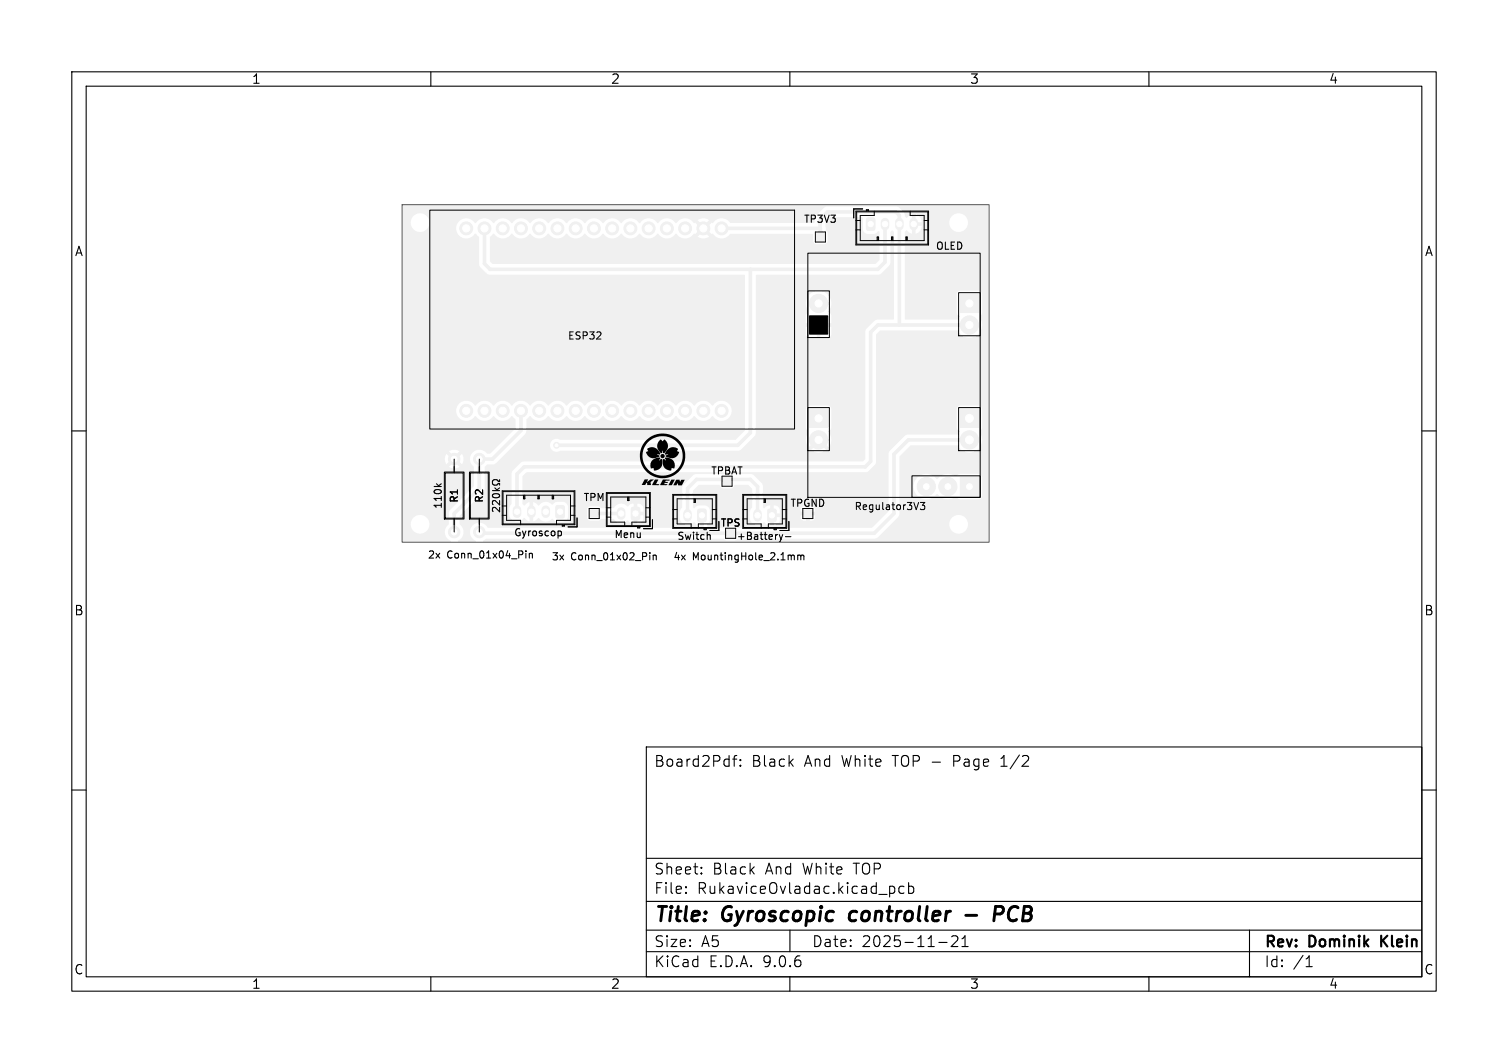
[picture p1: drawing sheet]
<svg xmlns="http://www.w3.org/2000/svg" width="210mm" height="148mm" viewBox="0 0 210 148" stroke-linecap="round" stroke-linejoin="round" font-family="sans-serif">
<g fill="#f0f0f0" stroke="#f0f0f0" stroke-width=".14">
<path d="M107 70.9h.8l.3 .1v1.4l-.2 .2h-.8l-.2-.1z"/>
<path d="M120.7 30.4l.9-.1 .2 .2v1.3l-.1 .3h-.8l-.2-.2z"/>
<path d="M101.2 73.8h1.1v1h-1.1z"/>
<path d="M112.7 57h2.6v2.5h-2.6z"/>
<path d="M112.7 44h2.6v2.5h-2.6z"/>
<path d="M133.7 57h2.6v2.5h-2.6z"/>
<path d="M133.7 41h2.6v2.5h-2.6z"/>
<path d="M133.7 66.5h2.6v2.5h-2.6z"/>
<path d="M113.7 32.5h1v1h-1z"/>
<path d="M100.8 66.5h.9v1h-.9z"/>
<path d="M97.2 70.9h.9l.2 .1v1.4l-.1 .2h-.8l-.2-.1z"/>
<path d="M88 70.7l.9-.1 .2 .2v1.3l-.2 .3h-.8l-.2-.2z"/>
<path d="M112 71h1v1h-1z"/>
<path d="M82.3 71h.9v1h-.9z"/>
<path d="M77.5 70.4h.8l.3 .1v1.4l-.2 .2h-.8l-.2-.1z"/>
<circle cx="114" cy="61.2" r="1.27"/>
<circle cx="114" cy="42.2" r="1.27"/>
<circle cx="135" cy="61.2" r="1.27"/>
<circle cx="135" cy="45.2" r="1.27"/>
<circle cx="129" cy="67.7" r="1.27"/>
<circle cx="132" cy="67.7" r="1.27"/>
<circle cx="100.5" cy="31.8" r=".9"/>
<circle cx="97.9" cy="31.8" r=".9"/>
<circle cx="95.4" cy="31.8" r=".9"/>
<circle cx="92.9" cy="31.8" r=".9"/>
<circle cx="90.3" cy="31.8" r=".9"/>
<circle cx="87.8" cy="31.8" r=".9"/>
<circle cx="85.2" cy="31.8" r=".9"/>
<circle cx="82.7" cy="31.8" r=".9"/>
<circle cx="80.2" cy="31.8" r=".9"/>
<circle cx="77.6" cy="31.8" r=".9"/>
<circle cx="75.1" cy="31.8" r=".9"/>
<circle cx="72.5" cy="31.8" r=".9"/>
<circle cx="70" cy="31.8" r=".9"/>
<circle cx="67.5" cy="31.8" r=".9"/>
<circle cx="64.9" cy="31.8" r=".9"/>
<circle cx="100.5" cy="57.2" r=".9"/>
<circle cx="97.9" cy="57.2" r=".9"/>
<circle cx="95.4" cy="57.2" r=".9"/>
<circle cx="92.9" cy="57.2" r=".9"/>
<circle cx="90.3" cy="57.2" r=".9"/>
<circle cx="87.8" cy="57.2" r=".9"/>
<circle cx="85.2" cy="57.2" r=".9"/>
<circle cx="82.7" cy="57.2" r=".9"/>
<circle cx="80.2" cy="57.2" r=".9"/>
<circle cx="77.6" cy="57.2" r=".9"/>
<circle cx="75.1" cy="57.2" r=".9"/>
<circle cx="72.5" cy="57.2" r=".9"/>
<circle cx="70" cy="57.2" r=".9"/>
<circle cx="67.5" cy="57.2" r=".9"/>
<circle cx="64.9" cy="57.2" r=".9"/>
<circle cx="66.7" cy="74.1" r=".8"/>
<circle cx="66.7" cy="63.9" r=".8"/>
<circle cx="63.2" cy="74.1" r=".8"/>
<circle cx="63.2" cy="63.9" r=".8"/>
<circle cx="77.5" cy="62" r=".4"/>
</g>
<path d="M123.2 30.9v.6M125.2 30.9v.6M127.2 30.9v.6M72 71v.5M74 71v.5M76 71v.5M86.5 71.2v.6M95.8 71.5v.5M105.5 71.5v.5" fill="none" stroke="#f0f0f0" stroke-width="1.2"/>
<path d="M100.5 31.8h13.7M104.5 37.5v22.8l-1.7 1.7h-25.3M114.2 31.8l.1 1.2M114.2 31.8v-1.2l1-1.1h9.5l.5 .5v15.3M123.2 31.2v5.3l-1 1h-54l-.7-.8v-4.9M72.5 57.2v2.8l-3.9 3.9h-1.9v4.1l-3.5 3.5v2.6M135 45.3h-12.8l-1 1v18l-.7 .7h-47.5l-1 1v5.3M82.5 71.3l.2 .2h3.8M95.8 71.8v-3.8l1.2-1.2h7.5l1 1v4M97.8 71.8v2.5M134 61.3h-7.5l-2 2v8.2l-2.8 2.8h-54.8l-.2-.2" fill="none" stroke="#f0f0f0" stroke-width=".5"/>
<g fill="#f0f0f0">
<path d="M68.6 32.6l.2-.1a1.47 1.47 0 0 0 2.4 0h.1a1.47 1.47 0 0 0 2.5 0 1.47 1.47 0 0 0 2.5 0h.1a1.47 1.47 0 0 0 2.5 0 1.47 1.47 0 0 0 2.5 0h.1a1.47 1.47 0 0 0 2.4 0h.1a1.47 1.47 0 0 0 2.5 0 1.47 1.47 0 0 0 2.5 0h.1a1.47 1.47 0 0 0 2.5 0 1.47 1.47 0 0 0 2.5 0h.1a1.48 1.48 0 0 0 2.4 0l.2 .1 .7-.7 .3 .4-.6 .7a1.38 1.38 0 0 0 1.5 0l-.6-.7 .3-.4 .7 .7 .1-.1a1.5 1.5 0 0 0 2.5 .1h11.4l.1 .1 .1 .9 .1 .3 .3 .1h1.1l.3-.1 .2-.4-.1-1.1-.2-.4v-1.1l.6-.6h4.5v1.6a.74 .74 0 0 0 .7 .7h1l.5-.4 .2 .1v3.8l-.6 .6h-53.3l-.4-.3v-3.4z"/>
<path d="M56 28.6l81.7-.1v46.9v.1h-70.4l-.1-.1 .5-.4h33.1l.4 .3 1.2-.1 .3-.2h19.1l.4-.2 2-1.9h8v.2a1.3 1.3 0 0 0 2 1 1.3 1.3 0 0 0 0-2.2 1.3 1.3 0 0 0-2 1h-8l.9-.9 .1-.3 .1-4.1h1.9v.3a1.79 1.79 0 0 0 1.3 1.6 1.79 1.79 0 0 0 2-.7h.1a1.89 1.89 0 0 0 2.6 .3l.2 .3 .3 .1h2.6l.3-.1 .2-.3v-2.7l-.2-.3-.3-.1h-2.7l-.5 .4a1.79 1.79 0 0 0-2.6 .3h-.1a1.77 1.77 0 0 0-1.9-.6 1.77 1.77 0 0 0-1.3 1.5h-1.9v-4l1.5-1.6h6.5a1.81 1.81 0 0 0 2.6 .8 1.81 1.81 0 0 0 .5-2.7l.4-.5-.1-2.9-.4-.2h-2.6l-.3 .1-.2 .3v2.7l.4 .5-.2 .4h-7l-.4 .2-2.1 2.1-.1 .2-.1 8.2-2.3 2.3h-18.7l-.3-.2-1.2-.1-.4 .3h-2.2l-.1-.1v-.3l.3-.6v-1.5a.74 .74 0 0 0-.6-.6h-1l-.5 .4-.2-.2v-2.2l.8-.9h2.8l.3 .4 .2 .1h1.2l.3-.1 .2-.4h1.8l.6 .6v2.5l-.3 .6v.9a1.12 1.12 0 0 0 .8 1 1.12 1.12 0 0 0 1.2-.4l.4 .4h.4v-1.1l.3 .1 .3-.1v1.1a.81 .81 0 0 0 .8-1.1h2.9l.1 .4a2.82 2.82 0 0 0 1.6 0l.3-.3v-.3h-.7v.7h-.6v-.7h-.7v.2h-2.9h-.8l.1-.2-.1-.3h.8v-.5h2.9v.3h2a.59 .59 0 0 0-.1-.7 .59 .59 0 0 0-.6-.1v.8h-.6v-.8l-.4 .1-.3 .4h-2.9l-.3-.5-.5-.1v1.1l-.3-.1-.3 .1v-1.1h-.4l-.3 .4-.2-.2v-2.9l-.1-.3-1.3-1.3-.3-.1h-7.7l-.4 .2-1.3 1.3-.2 .3v2.8l-.3 .6v1a1.12 1.12 0 0 0 .8 .9 1.12 1.12 0 0 0 1.1-.4l.4 .3-.1 .5h-29a1.32 1.32 0 0 0-2.1-.3 1.32 1.32 0 0 0 .5 2.1l-.1 .2h-2.4l-.1-.1a1.41 1.41 0 0 0 .3-2.4v-1.2l3.4-3.4 .1-.3v-3.1l.3-.3h.9l.4-.2 4-4.1 .2-.4v-1.6l.5-.5a1.47 1.47 0 0 0 2.5 0l.1 .1a1.42 1.42 0 0 0 2.5-.1l.1 .1a1.42 1.42 0 0 0 2.4-.1l.1 .1a1.42 1.42 0 0 0 2.4-.1l.2 .1a1.42 1.42 0 0 0 2.4-.1l.1 .1a1.42 1.42 0 0 0 2.4-.1l.1 .1a1.42 1.42 0 0 0 2.5-.1l.1 .1a1.42 1.42 0 0 0 2.4-.1l.1 .1a1.42 1.42 0 0 0 2.4-.1l.2 .1a1.42 1.42 0 0 0 2.4-.1l.1 .1a1.41 1.41 0 0 0 2.1 .2 1.41 1.41 0 0 0 0-2.1 1.41 1.41 0 0 0-2.1 .4l-.2-.1a1.43 1.43 0 0 0-2.4 .1l-.1-.1a1.43 1.43 0 0 0-2.4 .1l-.1-.1a1.43 1.43 0 0 0-2.5 .1l-.1-.1a1.43 1.43 0 0 0-2.4 .1l-.1-.1a1.43 1.43 0 0 0-2.4 .1l-.2-.1a1.43 1.43 0 0 0-2.4 .1l-.1-.1a1.43 1.43 0 0 0-2.4 .1l-.1-.1a1.43 1.43 0 0 0-2.5 .1l-.1-.1a1.43 1.43 0 0 0-2.4 .1l-.1-.1a1.43 1.43 0 0 0-2.4 .1l-.2-.1a1.43 1.43 0 0 0-2.4 .1l-.1-.1a1.43 1.43 0 0 0-2.4 .1l-.1-.1a1.43 1.43 0 0 0-2.5 .1l-.1-.1a1.41 1.41 0 0 0-2.1-.2 1.41 1.41 0 0 0 .1 2.1 1.41 1.41 0 0 0 2.1-.4l.1 .1a1.42 1.42 0 0 0 2.4-.1l.1 .1a1.42 1.42 0 0 0 2.4-.1l.6 .5v1.3l-3.6 3.5a1.29 1.29 0 0 1-1-.5 1.33 1.33 0 0 0-1.6 .6 1.33 1.33 0 0 0 .4 1.7v2.7l-3.4 3.4-.1 .3v1.6a1.37 1.37 0 0 0 .3 2.3l-.1 .2h-6.6l-.1-2.6h1.2a1.3 1.3 0 0 0 1.8 1.3 1.3 1.3 0 0 0 .3-2.2 1.3 1.3 0 0 0-2.1 .7v.2h-1.2v-9.1h5.9l.1 .4 .2 .4 .6-.6 .1 .2 .3 .1-.7 .7a1.29 1.29 0 0 0 1.5 0l-.7-.7 .3-.1v-.2l.8 .6a1.29 1.29 0 0 0-.1-1.4l-.7 .7-.1-.3-.2-.1 .6-.7a1.29 1.29 0 0 0-1.4 0l.7 .7-.2 .1-.2 .3-.6-.7-.3 .6h-5.9v-32.9h1.2a1.3 1.3 0 0 0 .9 1.3 1.3 1.3 0 0 0 1.5-.5h3.9v.2a1.42 1.42 0 0 0 1.1 1.3 1.42 1.42 0 0 0 1.6-.7l.5 .5v3.9l1.1 1.2 .4 .2h35.4h.1v21.6l-1.2 1.3h-24.5a.92 .92 0 0 0-1.4 .8 .92 .92 0 0 0 1.4 .8l25-.1 .2-.1 1.9-1.9 .1-.2 .1-3.6h6.9v2.7l.4 .6a1.76 1.76 0 0 0 0 2.1l.9-.9 .4 .3-1 1h.1a1.76 1.76 0 0 0 2.1 0l-1-1 .4-.3 .9 .9 .1-.1a2.01 2.01 0 0 0-.1-2.2l.4-.4v-2.7l-.2-.3-.2-.1h-2.8l-.2 .1-.2 .3h-6.9v-14.8h6.9l.1 .7 .3 .6-.4 .5v1.1h1.4v.5h-1.4v1.1l.2 .3 .2 .1h1.1v-1.3h.6v1.3h1l.3-.1 .2-.3v-1.1h-1.4v-.5h1.4v-1.1l-.4-.5a1.78 1.78 0 0 0-.7-2.8 1.78 1.78 0 0 0-2.5 1.5h-6.9v-3.8l17.2-.1 .2-.1 1.1-1.1 .2-.3v-4.4l.2-.2 .3 .1v12.2l-.1 .1h-2.2l-.3 .1-1.2 1.2-.2 .4v17.7l-.3 .3h-47.3l-.4 .2-1.1 1.1-.1 .3-.1 4.3-.3 .6v1.1a1.12 1.12 0 0 0 .9 .8 1.12 1.12 0 0 0 1.2-.5l.8 .5v-1.1l.2 .1 .2-.1v1.1l.8-.5a1.18 1.18 0 0 0 1.9 .1l.6 .4h1l.3-.1 .2-.3 .1-1.2h2.6l.1 1.1 .1 .3 .2 .1h1.3l.3-.2h1.7a1.22 1.22 0 0 0 2 .2l.4 .3 .4 .1v-1.1l.3 .1 .2-.1v1.1a.83 .83 0 0 0 .9-1.1h-.8l.1-.3-.1-.2h.8v-.5a.75 .75 0 0 0-.9-.7v1.1l-.2-.1-.3 .1v-1.1l-.4 .1-.3 .3h-.2a1.18 1.18 0 0 0-1.9 .2h-1.7l-.3-.2h-1.2l-.3 .1-.2 .4h-2.6v-.6a.75 .75 0 0 0-.7-.5h-.9l-.6 .4a1.24 1.24 0 0 0-1.9 .1l-.4-.4-.4-.1v1.1l-.2-.1-.2 .1v-1.1l-.4 .1-.4 .4-.2-.3v-3.7l.5-.6h47.3l.3-.1 .9-1 .2-.4v-17.8l.6-.5h10.8a1.79 1.79 0 0 0 2.6 .7 1.79 1.79 0 0 0 .4-2.6l.4-.5-.1-2.9-.4-.2h-2.6l-.3 .1-.2 .3v2.7l.4 .5-.2 .4h-7.3l-.1-.1v-12.1l.3-.2 .4 .3 .3 .1v-1l.2 .1 .3-.1v1a1.1 1.1 0 0 0 .8-1h-.8l.1-.3-.1-.2 4.7-.1v.2a1.3 1.3 0 0 0 2 1 1.3 1.3 0 0 0 0-2.2 1.3 1.3 0 0 0-2 1l-3.9-.1a1.1 1.1 0 0 0-.8-.9v1l-.2-.1-.3 .1v-1l-.8 .4-.2-.2-.2-.6-.6-.6-.4-.2h-9.6l-.4 .2-1.2 1.2-.1 .2-.1 .7h-.1h-11.6a1.44 1.44 0 0 0-2.4 .1l-.2-.1-.7 .7-.3-.4 .6-.7a1.39 1.39 0 0 0-1.5 0l.6 .7-.3 .4-.7-.7-.1 .1a1.47 1.47 0 0 0-2.5 0l-.1-.1a1.43 1.43 0 0 0-2.5 .1l-.1-.1a1.43 1.43 0 0 0-2.4 .1l-.1-.1a1.43 1.43 0 0 0-2.4 .1l-.2-.1a1.43 1.43 0 0 0-2.4 .1l-.1-.1a1.43 1.43 0 0 0-2.4 .1l-.1-.1a1.43 1.43 0 0 0-2.5 .1l-.1-.1a1.43 1.43 0 0 0-2.4 .1l-.1-.1a1.43 1.43 0 0 0-2.4 .1l-.2-.1a1.43 1.43 0 0 0-2.4 .1l-.1-.1a1.43 1.43 0 0 0-2.4 .1l-.1-.1a1.43 1.43 0 0 0-2.5 .1l-.1-.1a1.4 1.4 0 0 0-1.5-.6 1.4 1.4 0 0 0-1.1 1.3h-3.9a1.3 1.3 0 0 0-.7-1.9 1.3 1.3 0 0 0-1.7 1.1h-1.2z"/>
</g>
<g fill="#fff" stroke="#fff" stroke-width=".14">
<circle cx="77.5" cy="62" r=".2"/>
<circle cx="107.5" cy="71.8" r=".37"/>
<circle cx="105.5" cy="71.8" r=".37"/>
<circle cx="121.3" cy="31.2" r=".37"/>
<circle cx="123.3" cy="31.2" r=".37"/>
<circle cx="125.3" cy="31.2" r=".37"/>
<circle cx="127.3" cy="31.2" r=".37"/>
<circle cx="114" cy="61.2" r=".5"/>
<circle cx="114" cy="58.2" r=".5"/>
<circle cx="114" cy="45.2" r=".5"/>
<circle cx="114" cy="42.2" r=".5"/>
<circle cx="135" cy="61.2" r=".55"/>
<circle cx="135" cy="58.2" r=".55"/>
<circle cx="135" cy="45.2" r=".5"/>
<circle cx="135" cy="42.2" r=".5"/>
<circle cx="129" cy="67.7" r=".4"/>
<circle cx="132" cy="67.7" r=".4"/>
<circle cx="135" cy="67.7" r=".4"/>
<circle cx="133.5" cy="73" r="1.05"/>
<circle cx="97.7" cy="71.8" r=".38"/>
<circle cx="95.7" cy="71.8" r=".38"/>
<circle cx="58.5" cy="31" r="1.05"/>
<circle cx="100.5" cy="31.8" r=".5"/>
<circle cx="97.9" cy="31.8" r=".5"/>
<circle cx="95.4" cy="31.8" r=".5"/>
<circle cx="92.9" cy="31.8" r=".5"/>
<circle cx="90.3" cy="31.8" r=".5"/>
<circle cx="87.8" cy="31.8" r=".5"/>
<circle cx="85.2" cy="31.8" r=".5"/>
<circle cx="82.7" cy="31.8" r=".5"/>
<circle cx="80.2" cy="31.8" r=".5"/>
<circle cx="77.6" cy="31.8" r=".5"/>
<circle cx="75.1" cy="31.8" r=".5"/>
<circle cx="72.5" cy="31.8" r=".5"/>
<circle cx="70" cy="31.8" r=".5"/>
<circle cx="67.5" cy="31.8" r=".5"/>
<circle cx="64.9" cy="31.8" r=".5"/>
<circle cx="100.5" cy="57.2" r=".5"/>
<circle cx="97.9" cy="57.2" r=".5"/>
<circle cx="95.4" cy="57.2" r=".5"/>
<circle cx="92.9" cy="57.2" r=".5"/>
<circle cx="90.3" cy="57.2" r=".5"/>
<circle cx="87.8" cy="57.2" r=".5"/>
<circle cx="85.2" cy="57.2" r=".5"/>
<circle cx="82.7" cy="57.2" r=".5"/>
<circle cx="80.2" cy="57.2" r=".5"/>
<circle cx="77.6" cy="57.2" r=".5"/>
<circle cx="75.1" cy="57.2" r=".5"/>
<circle cx="72.5" cy="57.2" r=".5"/>
<circle cx="70" cy="57.2" r=".5"/>
<circle cx="67.5" cy="57.2" r=".5"/>
<circle cx="64.9" cy="57.2" r=".5"/>
<circle cx="88.5" cy="71.5" r=".37"/>
<circle cx="86.5" cy="71.5" r=".37"/>
<circle cx="78" cy="71.2" r=".38"/>
<circle cx="76" cy="71.2" r=".38"/>
<circle cx="74" cy="71.2" r=".38"/>
<circle cx="72" cy="71.2" r=".38"/>
<circle cx="66.7" cy="74.1" r=".4"/>
<circle cx="66.7" cy="63.9" r=".4"/>
<circle cx="63.2" cy="74.1" r=".4"/>
<circle cx="63.2" cy="63.9" r=".4"/>
<circle cx="58.5" cy="73" r="1.05"/>
<circle cx="133.5" cy="31" r="1.05"/>
</g>
<g fill="none" stroke="#000" stroke-width=".15">
<path d="M10 10h190v128h-190zM12 12h186v124h-186zM60 10v2M110 10v2M160 10v2M10 60h2M60.8 67.4l.4 .3M61.5 67.4l-.4 .2M68.6 68.3h1M68.6 68.9a.59 .59 0 0 1 1 .2 .57 .57 0 0 1-1-.1zM68.9 67.9l.4 .4M69.6 70.6v.7l-.7-.7-.3 .2 .1 .4"/>
<path d="M69.6 66.8v.2h-.2a.43 .43 0 0 0-.6-.2 .43 .43 0 0 0-.2 .6 .46 .46 0 0 0 .8-.1h.2v.2M69.6 69.7v.6l-.7-.6-.3 .2 .1 .4M69.6 67.9l-.4 .3M73.7 77v.7M73.7 77.1l.2-.1 .2 .1v.6M77.8 73.9h.2l.2 .2-.1 .4-.3 .1M91 77.4l.1-.1h.2l.1 .7M91 77.3v.7M98.6 74.4l.3 .2v.5M108.5 74.4l.3 .7M108.8 75.1l-.3 .3M109 74.4l-.2 .7"/>
<path d="M109.4 74.7h.7M110.5 77.3l.1 .1v.6M111.1 77.3v.7M111.1 77.4l.3-.1 .1 .1M111.5 77.4l.2-.1h.2l.1 .7M111.5 77.4v.6M198 60h2M10 110h2M90 104h108v32h-108zM90 119.5h108M102 105.7h.6M102.6 105.2l-.3 .1-.1 .1v1.3"/>
<path d="M103.1 106.5l.1 .1-.1 .1M103.1 106.5l-.1 .1 .1 .1M103.1 105.8v.1M103.1 106.5v.2M103.1 105.8h.1l-.1 .1M103.1 105.8h-.1l.1 .1M139.4 106.7h.8M139.7 105.4l-.3 .2M198 110h2M60 136v2M90 132.5h108M90 129.5h108"/>
<path d="M90 125.5h108M95.5 124.2l.1 .1-.1 .1M95.5 124.2v.1v.1M95.5 123.5v.1M95.5 124.2v.2M95.5 123.5h.1l-.1 .1M97.7 121.5v.1v.1M97.7 121.5l-.1 .1 .1 .1M97.7 120.8v.1M97.7 121.5v.2M97.7 120.8h-.1l.1 .1M110 136v2"/>
<path d="M110 129.5v3M123.9 123.5l.4-.1 .3 .3v.4l-.1 .2-.2 .1-.4-.1M125.9 123.5l-.4-.1-.3 .3v.4l.1 .2 .2 .1 .4-.1M126.5 123.5l.5-.1 .2 .3v.4l-.1 .2-.1 .1-.5-.1M126.5 122.9v1.5M130.7 131.2h1.2M132.5 130.4l.2-.1 .5 .1a.41 .41 0 0 1 .1 .5l-.8 .9h.9M134 131.8h.8M134 130.7l.4-.4v1.5M160 136v2M174 129.5v6.5M181.9 134.6h.8"/>
<path d="M182 133.4l.3-.3v1.5"/>
</g>
<g fill="none" stroke="#000" stroke-width=".14">
<path d="M59.8 29.3h50.8v30.4h-50.8zM112.5 35.3h24v34h-24zM113.5 32.3h1.4v1.4h-1.4zM119.2 29.4h10.1v4.7h-10.1zM119.2 30.7h.6M119.2 32h.6M119.3 29.5h9.9v4.5h-9.9zM120.1 29.1h-1.2v1.2M120.6 29.4v-.2h.3v.2M120.6 29.3h.3M121.7 29.4v.6h-1.9v3.5h8.9v-3.5h-2v-.6M122.1 33.5v-.5h.3v.5"/>
<path d="M122.2 33v.5M124.1 33.5v-.5h.2v.5M124.3 33v.5M126.2 33.5v-.5h.1v.5M126.2 33v.5M128.7 30.7h.6M128.7 32h.6M112.5 40.5h3v6.5h-3zM112.5 56.8h3v5.9h-3zM133.5 40.8h3v6h-3zM133.5 56.8h3v5.9h-3zM61.9 65.7h2.7v6.6h-2.7z"/>
<path d="M62 65.9h2.5v6.3h-2.5zM63.2 63.9v2M63.2 72.2v1.9M65.4 65.7h2.7v6.6h-2.7zM65.5 65.9h2.5v6.3h-2.5zM66.7 63.9v2M66.7 72.2v1.9M69.9 68.3h10.2v4.8h-10.2zM69.9 70.5h.6M69.9 71.8h.6M70 68.5h10v4.5h-10zM72.5 73.1v-.6h-2v-3.5h8.9v3.5h-1.9v.6"/>
<path d="M72.9 69v.5h.2v-.5M73 69v.5M74.9 69v.5h.2v-.5M75 69v.5M76.9 69v.5h.2v-.5M77 69v.5M78.3 73.1v.2h.3v-.2M78.3 73.2h.3M79.4 70.5h.7M79.4 71.8h.7M80.4 72.1v1.3h-1.3M82.1 70.8h1.4v1.4h-1.4z"/>
<path d="M84.4 68.6h6.2v4.7h-6.2zM84.4 70.7h.7M84.4 72h.7M84.6 68.7h5.8v4.5h-5.8zM87 73.3v-.6h-1.9v-3.5h4.9v3.5h-2v.6M87.4 69.2v.5h.2v-.5M87.5 69.2v.5M88.8 73.3v.2h.3v-.2M88.8 73.4h.3M90 70.7h.6M90 72h.6M90.9 72.4v1.2h-1.3"/>
<path d="M93.7 71h.6M93.7 72.3h.6M93.7 68.8h6.1v4.8h-6.1zM93.8 69h5.9v4.5h-5.9zM96.2 73.6v-.6h-1.9v-3.5h4.9v3.5h-1.9v.6M96.6 69.5v.5h.2v-.5M96.7 69.5v.5M98.1 73.7h.2M98.1 73.6v.2h.2v-.2M98.9 73.9h1.2M99.2 71h.6M99.2 72.3h.6"/>
<path d="M100.5 66.3v1.4h1.5v-1.4M101 73.6v1.4h1.4v-1.4M103.4 71h.6M103.4 68.8h6.2v4.8h-6.2zM103.4 72.3h.6M103.5 69h5.9v4.5h-5.9zM106 73.6v-.6h-2v-3.5h4.9v3.5h-1.9v.6M106.4 69.5v.5h.2v-.5M106.5 69.5v.5M107.8 73.6v.2h.3v-.2M107.8 73.7h.3M108.9 71h.7"/>
<path d="M108.9 72.3h.7M109.9 72.6v1.3h-1.3M111.8 70.8v1.4h1.4v-1.4M127 66.3h9.5v3h-9.5zM128.2 70h.6l-.3 .3 .2 .1v.5l-.1 .1-.4-.1"/>
</g>
<g fill="#000">
<path d="M89.8 66.7h.5l-.2 .4 .2-.1a.64 .64 0 0 1 .8-.2l-.2 .1a.42 .42 0 0 0-.3 .6h-.5v-.3h-.1l-.1 .3h-.5zM90.1 62.5a1.13 1.13 0 0 1 1.8 .7v.1l-.4-.1 .3 .2v.2l-.2 .1a1.06 1.06 0 0 1-1.6-.8l.3-.1zM91.2 66.8h.5l-.3 .6h.4l-.1 .2-.9-.1zM90.9 64l.7-.3a.19 .19 0 0 1 .3 .1 .19 .19 0 0 1-.1 .2v.1l.3-.2a.99 .99 0 0 1-.2 1.4l-.6 .2a.24 .24 0 0 1-.3-.1 .24 .24 0 0 1 0-.2 .26 .26 0 0 1-.3 0 .26 .26 0 0 1-.1-.3 .96 .96 0 0 1 .3-.9zM89.9 61.4a3.2 3.2 0 0 1 5.1 .4 3.2 3.2 0 0 1-1.9 4.7 3.2 3.2 0 0 1-4-3h.4a2.78 2.78 0 0 0 2.8 2.8 2.78 2.78 0 0 0 2.7-3 2.78 2.78 0 0 0-3.1-2.6 2.73 2.73 0 0 0-2.4 2.8h-.4v-.1a3 3 0 0 1 .8-2zM92.3 66.8h1v.1h-.6l-.1 .2h.4v.1h-.4l-.1 .2h.5l-.2 .2-.9-.1zM91.9 61.3l.1-.1a.26 .26 0 0 0 .3 .2 .26 .26 0 0 0 .2-.2 1.12 1.12 0 0 1-.1 1.9l-.2-.3a.2 .2 0 0 1 0 .2 .2 .2 0 0 1-.2 .1 1.16 1.16 0 0 1-.1-1.8zM92.3 63.9h.2l.3 .2-.2-.3v-.1a1.08 1.08 0 0 1 1.1 .4 1.08 1.08 0 0 1 .2 1.1h-.4a.23 .23 0 0 1 0 .3 .23 .23 0 0 1-.3 0 1.17 1.17 0 0 1-.9-1.6zM92.9 62.6l.7-.3 .6 .1a.23 .23 0 0 1 .1 .4 .26 .26 0 0 1 .3 .2 .26 .26 0 0 1-.2 .3 1.15 1.15 0 0 1-1.7 .2l.4-.2h-.4l-.1-.1zM93.5 66.8h.5l-.4 .8h-.5zM94.2 66.8h.4l.1 .3 .2-.3h.5l-.4 .8h-.5l-.1-.3-.2 .3h-.4z"/>
<circle cx="92.3" cy="63.5" r=".3"/>
</g>
<path d="M192.3 130.3v1.5M193.2 130.3l-.9 .8" fill="none" stroke="#000" stroke-width=".3"/>
<path d="M118.4 127.1l-.1 .7 .1 .3 .2 .1M134.5 127.4h1.5M138.5 127.3h.8a.55 .55 0 0 0 .4-.5 .55 .55 0 0 0-.3-.6h-.7l-.3 2" fill="none" stroke="#000" stroke-width=".4"/>
<path d="M56 28.5h81.8v47h-81.8z" fill="none" stroke="#575757" stroke-width=".14"/>
<path d="M112.7 44h2.6v2.5h-2.6z" fill="#000" stroke="#000" stroke-width=".14"/>
<g font-size="2.8">
<text x="91" y="128.9">Title:</text>
<text x="100.7" y="128.9">Gyroscopic</text>
<text x="119.2" y="128.9">controller</text>
<text x="140.9" y="128.9">PCB</text>
</g>
<g font-size="2.1">
<text x="91" y="107">Board2Pdf:</text>
<text x="104.7" y="107">Black</text>
<text x="112.1" y="107">And</text>
<text x="117.4" y="107">White</text>
<text x="124.6" y="107">TOP -</text>
<text x="133.3" y="107">Page</text>
<text x="140.1" y="107">1/2</text>
<text x="91" y="124.7">File:</text>
<text x="91" y="122">Sheet:</text>
<text x="97.1" y="124.7">RukaviceOvladac.kicad_pcb</text>
<text x="99.2" y="122">Black</text>
<text x="106.7" y="122">And</text>
<text x="112" y="122">White</text>
<text x="119.2" y="122">TOP</text>
<text x="91" y="134.9">KiCad</text>
<text x="91" y="132.1">Size:</text>
<text x="97.7" y="132.1">A5</text>
<text x="98.7" y="134.9">E.D.A.</text>
<text x="106.3" y="134.9">9.0.6</text>
<text x="113" y="132.1">Date:</text>
<text x="120" y="132.1">2025-11-21</text>
<text x="176" y="132.3">Rev:</text>
<text x="176" y="134.9">Id:</text>
<text x="180.1" y="134.9">/1</text>
<text x="182.4" y="132.3">Dominik</text>
<text x="193" y="132.3">Klein</text>
</g>
<g font-size="1.8">
<text x="35" y="11.9">1</text>
<text x="85" y="11.9">2</text>
<text x="135" y="11.9">3</text>
<text x="185" y="11.9">4</text>
<text x="10.3" y="35.9">A</text>
<text x="198.4" y="35.9">A</text>
<text x="10.3" y="85.9">B</text>
<text x="198.3" y="85.9">B</text>
<text x="10.3" y="135.9">C</text>
<text x="35" y="137.9">1</text>
<text x="85" y="137.9">2</text>
<text x="135" y="137.9">3</text>
<text x="185" y="137.9">4</text>
<text x="198.3" y="135.9">C</text>
</g>
<g font-size="1.4">
<text x="111.9" y="31.2">TP3V3</text>
<text x="130.2" y="35">OLED</text>
<text x="79.1" y="47.4">ESP32</text>
<text x="61.7" y="71" transform="rotate(-90 61.7 71)">110k</text>
<text x="64" y="70.1" transform="rotate(-90 64 70.1)">R1</text>
<text x="67.5" y="70.1" transform="rotate(-90 67.5 70.1)">R2</text>
<text x="81.2" y="70">TPM</text>
<text x="98.9" y="66.3">TPBAT</text>
<text x="110" y="70.8">TPGND</text>
<text x="119" y="71.2">Regulator3V3</text>
<text x="59.5" y="78">2x</text>
<text x="62.3" y="78">Conn_01x04_Pin</text>
<text x="71.5" y="74.9">Gyroscop</text>
<text x="85.5" y="75.1">Menu</text>
<text x="94.2" y="75.4">Switch</text>
<text x="100.3" y="73.5">TPS</text>
<text x="102.5" y="75.4">+Battery-</text>
<text x="76.7" y="78.2">3x</text>
<text x="79.5" y="78.2">Conn_01x02_Pin</text>
<text x="93.7" y="78.2">4x</text>
<text x="96.5" y="78.2">MountingHole_2.1mm</text>
</g>
</svg>
